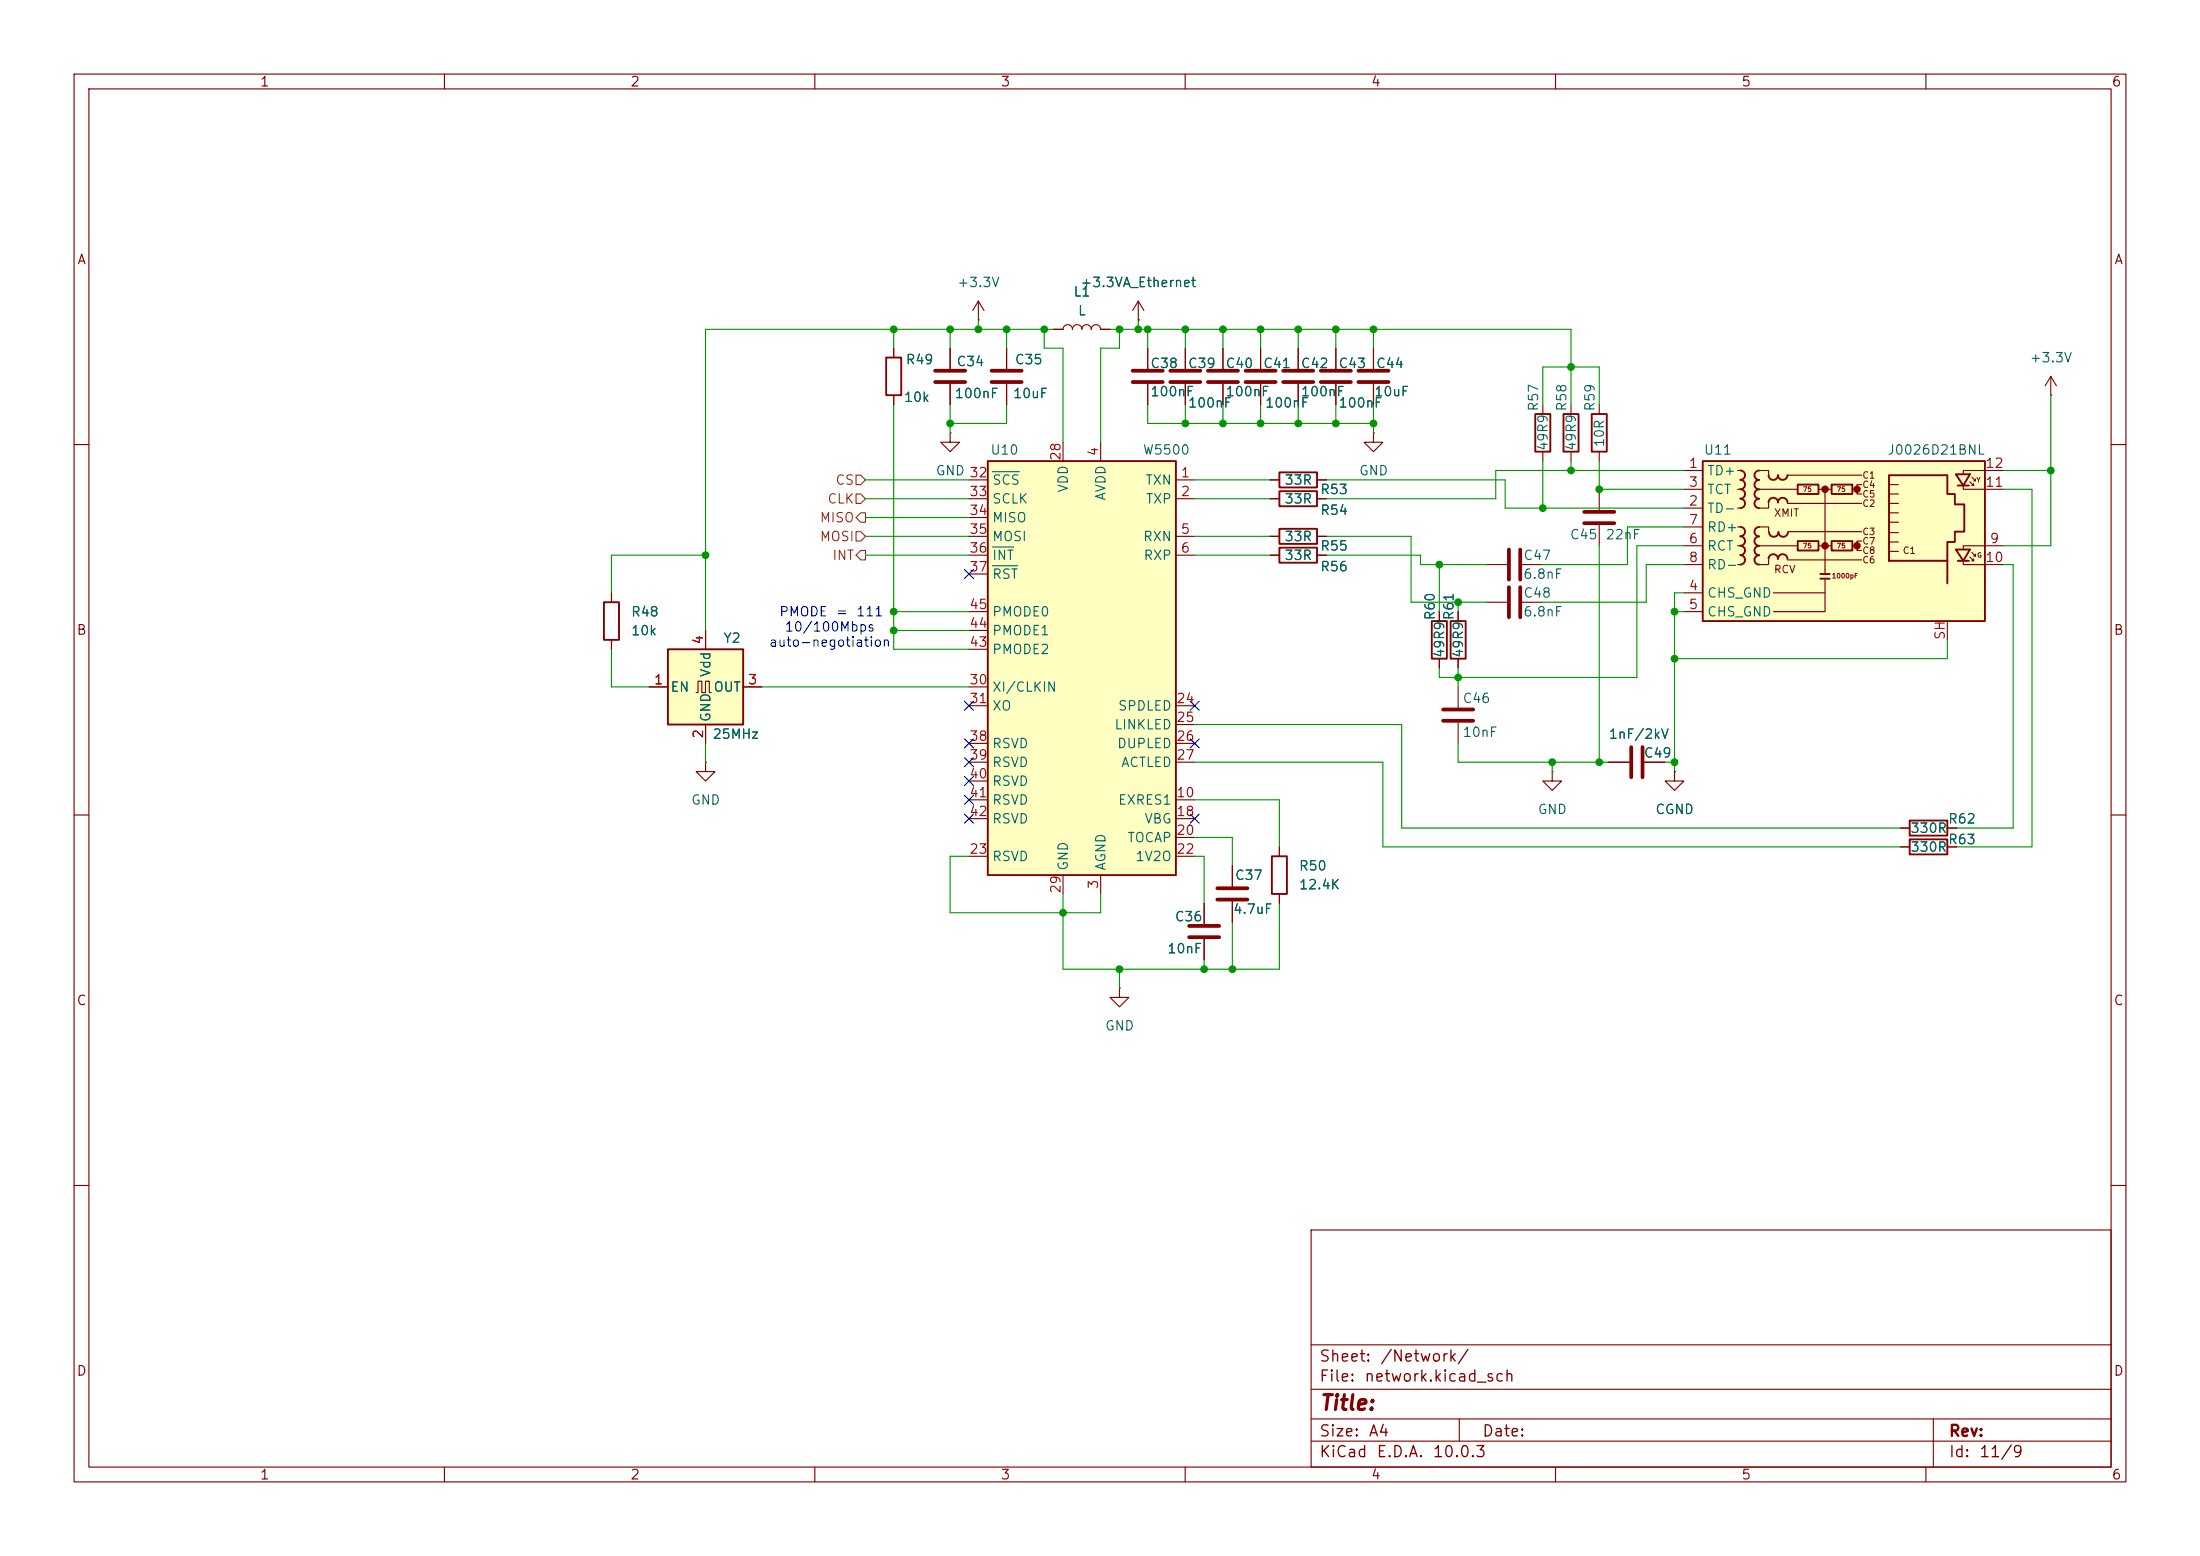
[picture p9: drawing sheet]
<svg xmlns="http://www.w3.org/2000/svg" width="297mm" height="210mm" viewBox="0 0 297 210" stroke-linecap="round" stroke-linejoin="round" font-family="sans-serif">
<g fill="none" stroke="#840000" stroke-width=".15">
<path d="M10 10h277v190h-277zM12 12h273v186h-273zM60 10v2M110 10v2M160 10v2M210 10v2M260 10v2M128.3 47v2.8M128.3 51.8v2.8M170.2 47v2.8M170.2 51.8v2.8M175.3 47v2.8"/>
<path d="M175.3 51.8v2.8M180.3 47v2.8M180.3 51.8v2.8M10 60h2M171.4 67.3h1.3M171.4 64.8h1.3M171.4 72.4h1.3M177.8 67.3h1.3M177.8 64.8h1.3M177.8 72.4h1.3M285 60h2M10 110h2"/>
<path d="M285 110h2M10 160h2M177 166h108v32h-108zM285 160h2M60 198v2M110 198v2M160 198v2M177 194.5h108M177 191.5h108M177 187.5h108M177 181.5h108M197 191.5v3"/>
<path d="M210 198v2M260 198v2M261 191.5v6.5"/>
</g>
<path d="M126.2 50h4.1M126.2 51.6h4.1M168.1 50h4.1M168.1 51.6h4.1M173.2 50h4.1M173.2 51.6h4.1M178.3 50h4.1M178.3 51.6h4.1" fill="none" stroke="#840000" stroke-width=".51"/>
<path d="M172.7 66.3h5.1v2h-5.1zM172.7 63.8h5.1v2h-5.1zM172.7 71.4h5.1v2h-5.1z" fill="none" stroke="#840000" stroke-width=".25"/>
<path d="M133.3 62.2h25.4v55.9h-25.4z" fill="#ffffc2"/>
<path d="M119.6 48.3h2.1v5h-2.1zM133.3 62.2h25.4v55.9h-25.4zM172.7 73.9h5.1v2h-5.1zM81.5 81.3h2.1v5.1h-2.1z" fill="none" stroke="#840000" stroke-width=".25"/>
<g fill="none" stroke="#840000" stroke-width=".15">
<path d="M120.6 47v1.3M120.6 53.3v1.3M128.3 58.4v1.3h1.2l-1.2 1.3-1.3-1.3h1.3M128.3 58.4h.1M132.1 43.2h.1M132.1 40.6l-.8 1.3M132.1 40.6l.7 1.3M132.1 40.6v2.6M135.9 47v2.8M135.9 51.8v2.8M142.2 44.5h1.3a.64 .64 0 0 1 .6-.7 .64 .64 0 0 1 .7 .7 .64 .64 0 0 1 .6-.7 .64 .64 0 0 1 .6 .7 .64 .64 0 0 1 .7-.7 .64 .64 0 0 1 .6 .7 .64 .64 0 0 1 .7-.7 .64 .64 0 0 1 .6 .7h1.3M143.5 59.7v2.5"/>
<path d="M148.6 59.7v2.5M153.7 43.2h.1M153.7 40.6l-.8 1.3M153.7 40.6l.7 1.3M153.7 40.6v2.6M130.8 64.8h2.5M130.8 67.3h2.5M130.8 72.4h2.5M130.8 74.9h2.5M130.8 69.9h2.5M130.8 77.5h2.5M158.7 64.8h2.6"/>
<path d="M158.7 67.3h2.6M158.7 72.4h2.6M158.7 74.9h2.6M171.4 74.9h1.3M177.8 74.9h1.3M82.5 80v1.3M82.5 86.4v1.2M130.8 95.3h2.5M130.8 92.7h2.5M130.8 87.6h2.5M130.8 85.1h2.5M130.8 82.6h2.5"/>
<path d="M158.7 95.3h2.6M158.7 97.8h2.6M130.8 108h2.5M130.8 110.5h2.5M130.8 115.6h2.5M130.8 100.3h2.5M130.8 102.9h2.5M130.8 105.4h2.5M143.5 118.1v2.6M148.6 118.1v2.6M158.7 108h2.6M158.7 110.5h2.6"/>
<path d="M158.7 113h2.6M158.7 115.6h2.6M158.7 100.3h2.6M158.7 102.9h2.6"/>
</g>
<path d="M134 63.7h3.6M134 73.8h2.8M134 76.4h3.4" fill="none" stroke="#006464" stroke-width=".15"/>
<path d="M133.9 50h4M133.9 51.6h4" fill="none" stroke="#840000" stroke-width=".51"/>
<path d="M90.2 87.6h10.1v10.2h-10.1z" fill="#ffffc2"/>
<path d="M207.3 55.9h2v5.1h-2zM214.9 55.9h2v5.1h-2zM90.2 87.6h10.1v10.2h-10.1zM257.8 113.3h5.1v2h-5.1zM257.8 110.7h5.1v2.1h-5.1z" fill="none" stroke="#840000" stroke-width=".25"/>
<g fill="none" stroke="#840000" stroke-width=".15">
<path d="M185.4 58.4v1.3h1.3l-1.3 1.3-1.3-1.3h1.3M185.4 58.4h.1M185.4 47v2.8M185.4 51.8v2.8M208.3 54.6v1.3M215.9 54.6v1.3M276.9 53.3h.1M276.9 50.8l-.8 1.3M276.9 50.8l.7 1.3M276.9 50.8v2.5M200.7 76.2h2.8M205.5 76.2h2.8"/>
<path d="M208.3 61v1.2M215.9 61v1.2M87.6 92.7h2.6M94 93.5h.2v-1.6h.5v1.6h.5v-1.6h.6v1.6h.2M95.2 85.1v2.5M95.2 97.8v2.5M100.3 92.7h2.6M95.2 102.9v1.2h1.3l-1.3 1.3-1.2-1.3h1.2M95.2 102.9h.1M256.5 114.3h1.3M256.5 111.8h1.3M262.9 114.3h1.3"/>
<path d="M262.9 111.8h1.3M162.6 121.9v2.8M162.6 126.7v2.8"/>
</g>
<path d="M183.4 50h4.1M183.4 51.6h4.1M203.7 74.2v4M205.2 74.2v4M160.5 125h4.1M160.5 126.5h4.1" fill="none" stroke="#840000" stroke-width=".51"/>
<path d="M229.9 62.2h38.1v21.6h-38.1z" fill="#ffffc2"/>
<g fill="none" stroke="#840000" stroke-width=".25">
<path d="M211.1 55.9h2v5.1h-2zM229.9 62.2h38.1v21.6h-38.1zM234.9 71.1a.63 .63 0 0 1 .7 .7 .63 .63 0 0 1-.7 .6M235 63.5a.63 .63 0 0 1 .6 .6 .63 .63 0 0 1-.6 .7 .64 .64 0 0 1 .6 .6 .64 .64 0 0 1-.6 .6M235 72.4a.63 .63 0 0 1 .6 .6 .63 .63 0 0 1-.6 .7M235 73.7a.63 .63 0 0 1 .6 .6 .63 .63 0 0 1-.6 .6 .64 .64 0 0 1 .6 .7 .64 .64 0 0 1-.6 .6M235 66a.63 .63 0 0 1 .6 .7 .63 .63 0 0 1-.6 .6 .64 .64 0 0 1 .6 .6 .64 .64 0 0 1-.6 .7M237.5 63.5a.63 .63 0 0 0-.6 .6 .63 .63 0 0 0 .6 .7 .64 .64 0 0 0-.6 .6 .64 .64 0 0 0 .6 .6 .64 .64 0 0 0-.6 .7 .64 .64 0 0 0 .6 .6M237.5 71.1a.63 .63 0 0 0-.6 .7 .63 .63 0 0 0 .6 .6 .64 .64 0 0 0-.6 .6 .64 .64 0 0 0 .6 .7 .64 .64 0 0 0-.6 .6 .64 .64 0 0 0 .6 .6 .64 .64 0 0 0-.6 .7 .64 .64 0 0 0 .6 .6M237.5 67.3a.63 .63 0 0 0-.6 .6 .63 .63 0 0 0 .6 .7M241.3 64.1a.64 .64 0 0 1-.6 .7 .64 .64 0 0 1-.7-.7 .64 .64 0 0 1-.6 .7 .64 .64 0 0 1-.6-.7M241.3 67.8a.64 .64 0 0 0-.6-.6 .64 .64 0 0 0-.7 .6 .64 .64 0 0 0-.6-.6 .64 .64 0 0 0-.6 .6"/>
<path d="M241.3 75.4a.64 .64 0 0 0-.6-.6 .64 .64 0 0 0-.7 .6 .64 .64 0 0 0-.6-.6 .64 .64 0 0 0-.6 .6M241.4 71.8a.64 .64 0 0 1-.7 .7 .64 .64 0 0 1-.6-.7 .64 .64 0 0 1-.6 .7 .64 .64 0 0 1-.7-.7M242.7 65.4h2.8v1.3h-2.8zM242.7 73h2.8v1.3h-2.8zM245.7 77.5h1.3M245.7 78.1h1.3M247.3 65.4h2.8v1.3h-2.8zM247.3 73h2.8v1.3h-2.8zM255 64.1h7.9v2.6h1v1.4h1.3v3.7h-1.3v1.4h-1v2.5h-7.9zM262.9 75.7v3M264 64h1.9l-.9 1.5zM264 74.2h1.9l-.9 1.5z"/>
<path d="M264.3 65.5h1.5M264.3 75.7h1.5M193.3 83.8h2v5.1h-2zM195.8 83.8h2.1v5.1h-2.1zM171.7 115.6h2v5.1h-2z"/>
</g>
<g fill="#840000" stroke="#840000" stroke-width=".51">
<circle cx="246.4" cy="66" r=".25"/>
<circle cx="246.4" cy="73.7" r=".25"/>
<circle cx="250.7" cy="66" r=".25"/>
<circle cx="250.7" cy="73.7" r=".25"/>
</g>
<g fill="none" stroke="#840000" stroke-width=".15">
<path d="M120.6 47v1.3M120.6 53.3v1.3M128.3 47v2.8M128.3 51.8v2.8M135.9 47v2.8M135.9 51.8v2.8M142.2 44.5h1.3M148.6 44.5h1.3M153.7 43.2h.1M154.9 47v2.8M154.9 51.8v2.8M160 47v2.8"/>
<path d="M160 51.8v2.8M165.1 47v2.8M165.1 51.8v2.8M170.2 47v2.8M170.2 51.8v2.8M175.3 47v2.8M175.3 51.8v2.8M180.3 47v2.8M180.3 51.8v2.8M185.4 47v2.8M185.4 51.8v2.8M212.1 54.6v1.3"/>
<path d="M171.4 72.4h1.3M171.4 64.8h1.3M171.4 67.3h1.3M171.4 74.9h1.3M177.8 72.4h1.3M177.8 64.8h1.3M177.8 67.3h1.3M177.8 74.9h1.3M212.1 61v1.2M215.9 66v2.8M215.9 70.9v2.8M227.3 66h2.6"/>
<path d="M227.3 73.7h2.6M227.3 63.5h2.6M227.3 68.6h2.6M227.3 71.1h2.6M227.3 76.2h2.6M234.6 66h.3M234.6 73.7h.3M234.6 63.5h.3M234.6 68.6h.3M234.6 71.1h.3M234.6 76.2h.3M237.5 63.5h1.3v.6"/>
<path d="M237.5 71.1h1.3v.7M237.5 66h5.2M237.5 73.7h5.1M238.8 67.9v.7h-1.3M238.8 75.6v.6h-1.3M241.3 64.1h10M241.3 67.9h10M241.3 75.6h10M241.4 71.8h9.9M245.5 66h1.8M245.5 73.7h1.8M246.4 78.1v4.5h-7"/>
<path d="M246.4 66v11.5M250.2 66h.5M250.2 73.7h.5M251.3 65.4h-.6v1.3h.6M251.3 73h-.6v1.3h.6M255 67.9h1.3M255 69.2h1.3M255 70.5h1.3M255 71.9h1.3M255 73.2h1.3M255 65.4h1.3M255 66.7h1.3"/>
<path d="M255 74.4h1.3M265 65.5v.5h5.5M265 75.7v.5h5.5M265.9 65l.5 .5h-.2M265.9 75.2l.5 .5h-.2M266.2 64.4l.5 .5h-.3M266.2 74.5l.5 .6h-.3M266.4 65.3v.2M266.4 75.4v.3M266.7 64.6v.3M266.7 74.8v.3M270.5 63.5h-5.5v.5"/>
<path d="M270.5 73.7h-5.5v.5M82.5 80v1.3M82.5 86.4v1.2M87.6 92.7h2.6M95.2 85.1v2.5M95.2 97.8v2.5M100.3 92.7h2.6M194.3 82.6v1.2M194.3 88.9v1.3M196.8 82.6v1.2M196.8 88.9v1.3M196.8 92.7v2.8"/>
<path d="M196.8 97.5v2.8M200.7 81.3h2.8M205.5 81.3h2.8M227.3 80h2.6M227.3 82.6h2.6M239.4 80h7M262.9 83.8v2.6M166.4 116.8v2.8M172.7 114.3v1.3M209.5 104.1v1.3h1.3l-1.3 1.3-1.2-1.3h1.2M209.5 104.1h.1M217.2 102.9h2.8"/>
<path d="M222 102.9h2.8M226.1 104.1v1.3h1.2l-1.2 1.3-1.3-1.3h1.3M226.1 104.1h.1M256.5 111.8h1.3M256.5 114.3h1.3M262.9 111.8h1.3M262.9 114.3h1.3M151.1 133.4v1.2h1.3l-1.3 1.3-1.2-1.3h1.2M151.1 133.4h.1M162.6 121.9v2.8M162.6 126.7v2.8M166.4 121.7v2.8"/>
<path d="M172.7 120.7v1.2"/>
</g>
<g fill="none" stroke="#840000" stroke-width=".51">
<path d="M152.9 50h4.1M152.9 51.6h4.1M158 50h4.1M158 51.6h4.1M163.1 50h4M163.1 51.6h4M203.7 79.2v4.1M205.2 79.2v4.1M213.9 69.1h4M213.9 70.6h4M194.8 95.8h4.1M194.8 97.3h4.1"/>
<path d="M164.3 119.9h4.1M220.2 100.8v4.1M221.7 100.8v4.1M164.3 121.4h4.1"/>
</g>
<path d="M115.6 64.1h.6l.6 .7-.6 .6h-.6zM115.6 66.7h.6l.6 .6-.6 .6h-.6zM115.6 71.8h.6l.6 .6-.6 .6h-.6zM116.2 69.2h.6v1.3h-.6l-.6-.6zM116.2 74.3h.6v1.3h-.6l-.6-.7z" fill="none" stroke="#725600" stroke-width=".15"/>
<g fill="none" stroke="#009600" stroke-width=".15">
<path d="M120.6 44.5v2.5M120.6 54.6v33h10.2M128.3 44.5v2.5M128.3 54.6v3.8M132.1 43.2v1.3M135.9 44.5v2.5M135.9 54.6v2.6h-7.6M141 44.5v2.5h2.5v12.7M142.2 44.5h-47v40.6M149.9 44.5h62.2v10.1M151.1 44.5v2.5h-2.5v12.7M153.7 43.2v1.3"/>
<path d="M154.9 44.5v2.5M154.9 54.6v2.6h30.5M160 44.5v2.5M160 54.6v2.6M165.1 44.5v2.5M165.1 54.6v2.6M170.2 44.5v2.5M170.2 54.6v2.6M175.3 44.5v2.5M175.3 54.6v2.6M180.3 44.5v2.5M180.3 54.6v2.6"/>
<path d="M185.4 44.5v2.5M185.4 54.6v3.8M208.3 54.6v-5.1h7.6v5.1M276.9 53.3v20.4h-6.4M95.2 74.9h-12.7v5.1M116.8 64.8h14M116.8 72.4h14M116.8 74.9h14M116.8 67.3h14M116.8 69.9h14M161.3 64.8h10.1M161.3 72.4h10.1"/>
<path d="M161.3 74.9h10.1M161.3 67.3h10.1M179.1 64.8h24.1v3.8h24.1M179.1 72.4h11.4v8.9h10.2M179.1 74.9h12.7v1.3h8.9M194.3 76.2v6.4M208.3 62.2v6.4M212.1 62.2v1.3M215.9 62.2v3.8h11.4M215.9 73.7v29.2M227.3 73.7h-6.3v17.7h-26.7v-1.2M227.3 63.5h-25.4v3.8h-22.8"/>
<path d="M227.3 76.2h-5.1v5.1h-13.9M227.3 71.1h-7.6v5.1h-11.4M270.5 66h3.8v48.3h-10.1M270.5 76.2h1.3v35.6h-7.6M270.5 63.5h6.4M82.5 87.6v5.1h5.1M102.9 92.7h27.9M120.6 82.6h10.2M120.6 85.1h10.2M161.3 97.8h27.9v14h67.3M196.8 81.3v1.3M196.8 90.2v2.5"/>
<path d="M226.1 82.6h1.2M227.3 80h-1.2v24.1M262.9 86.4v2.5h-36.8M95.2 100.3v2.6M130.8 115.6h-2.5v7.6h20.3v-2.5M161.3 102.9h25.4v11.4h69.8M161.3 113h5.1v3.8M161.3 115.6h1.3v6.3M161.3 108h11.4v6.3M196.8 100.3v2.6h20.4M209.5 102.9v1.2M224.8 102.9h1.3"/>
<path d="M143.5 120.7v10.1h29.2v-8.9M151.1 130.8v2.6M162.6 129.5v1.3M166.4 124.5v6.3"/>
</g>
<g fill="none" stroke="#000084" stroke-width=".15">
<path d="M130.2 76.9l1.2 1.2M131.4 76.9l-1.2 1.2M130.2 94.6l1.2 1.3M130.2 99.7l1.2 1.2M131.4 94.6l-1.2 1.3M131.4 99.7l-1.2 1.2M160.7 94.6l1.2 1.3M160.7 99.7l1.2 1.2M161.9 94.6l-1.2 1.3M161.9 99.7l-1.2 1.2M130.2 104.8l1.2 1.2M130.2 107.3l1.2 1.3"/>
<path d="M130.2 102.3l1.2 1.2M130.2 109.9l1.2 1.2M131.4 104.8l-1.2 1.2M131.4 107.3l-1.2 1.3M131.4 102.3l-1.2 1.2M131.4 109.9l-1.2 1.2M160.7 109.9l1.2 1.2M161.9 109.9l-1.2 1.2"/>
</g>
<g fill="#009600" stroke="#009600" stroke-width=".14">
<circle cx="160" cy="44.5" r=".46"/>
<circle cx="154.9" cy="44.5" r=".46"/>
<circle cx="153.7" cy="44.5" r=".46"/>
<circle cx="151.1" cy="44.5" r=".46"/>
<circle cx="151.1" cy="130.8" r=".46"/>
<circle cx="162.6" cy="130.8" r=".46"/>
<circle cx="143.5" cy="123.2" r=".46"/>
<circle cx="166.4" cy="130.8" r=".46"/>
<circle cx="132.1" cy="44.5" r=".46"/>
<circle cx="128.3" cy="44.5" r=".46"/>
<circle cx="120.6" cy="85.1" r=".46"/>
<circle cx="95.2" cy="74.9" r=".46"/>
<circle cx="120.6" cy="44.5" r=".46"/>
<circle cx="160" cy="57.2" r=".46"/>
<circle cx="128.3" cy="57.2" r=".46"/>
<circle cx="135.9" cy="44.5" r=".46"/>
<circle cx="141" cy="44.5" r=".46"/>
<circle cx="120.6" cy="82.6" r=".46"/>
<circle cx="165.1" cy="57.2" r=".46"/>
<circle cx="165.1" cy="44.5" r=".46"/>
<circle cx="175.3" cy="44.5" r=".46"/>
<circle cx="170.2" cy="44.5" r=".46"/>
<circle cx="180.3" cy="44.5" r=".46"/>
<circle cx="170.2" cy="57.2" r=".46"/>
<circle cx="185.4" cy="57.2" r=".46"/>
<circle cx="180.3" cy="57.2" r=".46"/>
<circle cx="175.3" cy="57.2" r=".46"/>
<circle cx="226.1" cy="102.9" r=".46"/>
<circle cx="209.5" cy="102.9" r=".46"/>
<circle cx="215.9" cy="102.9" r=".46"/>
<circle cx="196.8" cy="91.4" r=".46"/>
<circle cx="226.1" cy="82.6" r=".46"/>
<circle cx="226.1" cy="88.9" r=".46"/>
<circle cx="212.1" cy="49.5" r=".46"/>
<circle cx="208.3" cy="68.6" r=".46"/>
<circle cx="212.1" cy="63.5" r=".46"/>
<circle cx="215.9" cy="66" r=".46"/>
<circle cx="276.9" cy="63.5" r=".46"/>
<circle cx="196.8" cy="81.3" r=".46"/>
<circle cx="194.3" cy="76.2" r=".46"/>
<circle cx="185.4" cy="44.5" r=".46"/>
</g>
<text font-size="2" fill="#840000" x="178" y="190.8">Title:</text>
<g font-size="1.5" fill="#840000">
<text x="178" y="184.2">Sheet:</text>
<text x="186.2" y="184.2">/Network/</text>
<text x="178" y="186.9">File:</text>
<text x="184.1" y="186.9">network.kicad_sch</text>
<text x="178" y="197.1">KiCad</text>
<text x="178" y="194.3">Size:</text>
<text x="184.7" y="194.3">A4</text>
<text x="185.7" y="197.1">E.D.A.</text>
<text x="193.3" y="197.1">10.0.3</text>
<text x="200" y="194.3">Date:</text>
<text x="263" y="194.3">Rev:</text>
<text x="263" y="197.1">Id:</text>
<text x="267.1" y="197.1">11/9</text>
</g>
<g font-size="1.3" fill="#840000">
<text x="35" y="12">1</text>
<text x="85" y="12">2</text>
<text x="135" y="12">3</text>
<text x="185" y="12">4</text>
<text x="235" y="12">5</text>
<text x="285" y="12">6</text>
<text x="10.3" y="36">A</text>
<text x="285.3" y="36">A</text>
<text x="10.3" y="86">B</text>
<text x="285.3" y="86">B</text>
<text x="10.3" y="136">C</text>
<text x="285.3" y="136">C</text>
<text x="10.3" y="186">D</text>
<text x="285.3" y="186">D</text>
<text x="35" y="200">1</text>
<text x="85" y="200">2</text>
<text x="135" y="200">3</text>
<text x="185" y="200">4</text>
<text x="235" y="200">5</text>
<text x="285" y="200">6</text>
</g>
<g font-size="1.3" fill="#006464">
<text x="129.1" y="39.1">+3.3V</text>
<text x="144.8" y="40.3">L1</text>
<text x="145.8" y="39.1">+3.3VA_Ethernet</text>
<text x="145.4" y="42.9">L</text>
<text x="122.2" y="49.5">R49</text>
<text x="129" y="49.7">C34</text>
<text x="136.9" y="49.5">C35</text>
<text x="155.2" y="53.8">100nF</text>
<text x="155.2" y="50">C38</text>
<text x="160.3" y="50">C39</text>
<text x="165.4" y="53.8">100nF</text>
<text x="165.4" y="50">C40</text>
<text x="170.4" y="50">C41</text>
<text x="175.5" y="53.8">100nF</text>
<text x="175.5" y="50">C42</text>
<text x="180.6" y="50">C43</text>
<text x="185.4" y="53.8">10uF</text>
<text x="185.7" y="50">C44</text>
<text x="273.9" y="49.2">+3.3V</text>
<text x="121.9" y="54.6">10k</text>
<text x="128.8" y="54.1">100nF</text>
<text x="136.7" y="54.1">10uF</text>
<text x="160.3" y="55.3">100nF</text>
<text x="170.7" y="55.3">100nF</text>
<text x="180.6" y="55.3">100nF</text>
<text x="208" y="55.6" transform="rotate(-90 208 55.6)">R57</text>
<text x="211.8" y="55.6" transform="rotate(-90 211.8 55.6)">R58</text>
<text x="215.6" y="55.6" transform="rotate(-90 215.6 55.6)">R59</text>
<text x="126.2" y="64.5">GND 32</text>
<text x="133.6" y="61.7">U10</text>
<text x="133.9" y="65.7">SCS</text>
<text x="154.2" y="61.7">W5500</text>
<text x="154.5" y="65.7">TXN</text>
<text x="173.3" y="65.7">33R</text>
<text x="183.4" y="64.5">GND</text>
<text x="209.3" y="61" transform="rotate(-90 209.3 61)">49R9</text>
<text x="213.1" y="61" transform="rotate(-90 213.1 61)">49R9</text>
<text x="216.9" y="60.4" transform="rotate(-90 216.9 60.4)">10R</text>
<text x="229.9" y="61.7">U11</text>
<text x="230.4" y="64.5">TD+</text>
<text x="254.7" y="61.7">J0026D21BNL</text>
<text x="133.9" y="68.3">SCLK</text>
<text x="133.9" y="70.8">MISO</text>
<text x="144.5" y="66.6" transform="rotate(-90 144.5 66.6)">VDD</text>
<text x="149.6" y="67.7" transform="rotate(-90 149.6 67.7)">AVDD</text>
<text x="154.6" y="68.3">TXP</text>
<text x="173.3" y="68.3">33R</text>
<text x="178.1" y="69.8">R54</text>
<text x="178.1" y="67">R53</text>
<text x="230.4" y="69.6">TD-</text>
<text x="230.4" y="67">TCT</text>
<text x="133.9" y="73.4">MOSI</text>
<text x="133.9" y="75.9">INT</text>
<text x="154.2" y="73.4">RXN</text>
<text x="154.3" y="75.9">RXP</text>
<text x="173.3" y="73.4">33R</text>
<text x="173.3" y="75.9">33R</text>
<text x="178.1" y="74.6">R55</text>
<text x="178.1" y="77.4">R56</text>
<text x="205.6" y="75.9">C47</text>
<text x="211.8" y="73.1">C45</text>
<text x="216.7" y="73.1">22nF</text>
<text x="230.4" y="74.6">RCT</text>
<text x="230.4" y="72.1">RD+</text>
<text x="230.4" y="77.2">RD-</text>
<text x="85.1" y="83.5">R48</text>
<text x="133.9" y="78.4">RST</text>
<text x="133.9" y="83.5">PMODE0</text>
<text x="194" y="83.8" transform="rotate(-90 194 83.8)">R60</text>
<text x="196.6" y="83.8" transform="rotate(-90 196.6 83.8)">R61</text>
<text x="205.5" y="78.4">6.8nF</text>
<text x="205.5" y="83.5">6.8nF</text>
<text x="205.6" y="81">C48</text>
<text x="230.4" y="81">CHS_GND</text>
<text x="230.4" y="83.5">CHS_GND</text>
<text x="85.1" y="86.1">10k</text>
<text x="97.6" y="87.1">Y2</text>
<text x="133.9" y="88.6">PMODE2</text>
<text x="133.9" y="86.1">PMODE1</text>
<text x="195.3" y="88.9" transform="rotate(-90 195.3 88.9)">49R9</text>
<text x="197.8" y="88.9" transform="rotate(-90 197.8 88.9)">49R9</text>
<text x="90.4" y="93.7">EN</text>
<text x="96.2" y="91.5" transform="rotate(-90 96.2 91.5)">Vdd</text>
<text x="96.2" y="93.7">OUT</text>
<text x="133.9" y="93.7">XI/CLKIN</text>
<text x="197.4" y="95.2">C46</text>
<text x="96.1" y="100">25MHz</text>
<text x="96.2" y="97.5" transform="rotate(-90 96.2 97.5)">GND</text>
<text x="133.9" y="96.2">XO</text>
<text x="133.9" y="101.3">RSVD</text>
<text x="150.4" y="98.8">LINKLED</text>
<text x="150.7" y="101.3">DUPLED</text>
<text x="150.8" y="96.2">SPDLED</text>
<text x="197.4" y="99.8">10nF</text>
<text x="217.1" y="100">1nF/2kV</text>
<text x="133.9" y="103.8">RSVD</text>
<text x="133.9" y="106.4">RSVD</text>
<text x="151.3" y="103.8">ACTLED</text>
<text x="221.8" y="102.6">C49</text>
<text x="93.2" y="108.9">GND</text>
<text x="133.9" y="108.9">RSVD</text>
<text x="133.9" y="111.5">RSVD</text>
<text x="150.8" y="108.9">EXRES1</text>
<text x="154.4" y="111.5">VBG</text>
<text x="207.5" y="110.2">GND</text>
<text x="223.4" y="110.2">CGND</text>
<text x="257.8" y="112.7">330R</text>
<text x="262.9" y="111.5">R62</text>
<text x="133.9" y="116.5">RSVD</text>
<text x="144.5" y="117.6" transform="rotate(-90 144.5 117.6)">GND</text>
<text x="149.6" y="117.6" transform="rotate(-90 149.6 117.6)">AGND</text>
<text x="152.1" y="114">TOCAP</text>
<text x="153.2" y="116.5">1V2O</text>
<text x="166.6" y="119.1">C37</text>
<text x="175.3" y="117.8">R50</text>
<text x="257.8" y="115.3">330R</text>
<text x="262.9" y="114.3">R63</text>
<text x="158.5" y="124.7">C36</text>
<text x="166.4" y="123.7">4.7uF</text>
<text x="175.3" y="120.4">12.4K</text>
<text x="157.5" y="129">10nF</text>
<text x="149.1" y="139.4">GND</text>
</g>
<g font-size="1.3" fill="#725600">
<text x="112.7" y="65.7">CS</text>
<text x="110.6" y="70.8">MISO</text>
<text x="111.6" y="68.3">CLK</text>
<text x="110.6" y="73.4">MOSI</text>
<text x="112.3" y="75.9">INT</text>
</g>
<g font-size="1.3" fill="#a90000">
<text x="143.5" y="62.3" transform="rotate(-90 143.5 62.3)">28</text>
<text x="148.6" y="61.7" transform="rotate(-90 148.6 61.7)">4</text>
<text x="159.3" y="64.7">1</text>
<text x="227.9" y="63.5">1</text>
<text x="267.9" y="63.5">12</text>
<text x="130.8" y="67.3">33</text>
<text x="130.8" y="69.8">34</text>
<text x="159.3" y="67.3">2</text>
<text x="227.9" y="68.6">2</text>
<text x="227.9" y="66">3</text>
<text x="227.9" y="71.1">7</text>
<text x="267.9" y="66">11</text>
<text x="130.8" y="72.4">35</text>
<text x="130.8" y="74.9">36</text>
<text x="130.8" y="77.4">37</text>
<text x="159.3" y="72.4">5</text>
<text x="159.3" y="74.9">6</text>
<text x="227.9" y="73.6">6</text>
<text x="227.9" y="76.2">8</text>
<text x="267.9" y="76.2">10</text>
<text x="268.5" y="73.6">9</text>
<text x="130.8" y="82.5">45</text>
<text x="227.9" y="80">4</text>
<text x="227.9" y="82.5">5</text>
<text x="95.2" y="87.1" transform="rotate(-90 95.2 87.1)">4</text>
<text x="130.8" y="87.6">43</text>
<text x="130.8" y="85.1">44</text>
<text x="262.9" y="86.5" transform="rotate(-90 262.9 86.5)">SH</text>
<text x="88.2" y="92.7">1</text>
<text x="100.9" y="92.7">3</text>
<text x="130.8" y="92.7">30</text>
<text x="130.8" y="95.2">31</text>
<text x="158.7" y="95.2">24</text>
<text x="95.2" y="99.8" transform="rotate(-90 95.2 99.8)">2</text>
<text x="130.8" y="100.3">38</text>
<text x="158.7" y="97.8">25</text>
<text x="158.7" y="100.3">26</text>
<text x="130.8" y="102.8">39</text>
<text x="130.8" y="105.4">40</text>
<text x="130.8" y="107.9">41</text>
<text x="158.7" y="107.9">10</text>
<text x="158.7" y="102.8">27</text>
<text x="130.8" y="110.5">42</text>
<text x="158.7" y="110.5">18</text>
<text x="158.7" y="113">20</text>
<text x="130.8" y="115.5">23</text>
<text x="158.7" y="115.5">22</text>
<text x="143.5" y="120.7" transform="rotate(-90 143.5 120.7)">29</text>
<text x="148.6" y="120.1" transform="rotate(-90 148.6 120.1)">3</text>
</g>
<g font-size="1.3" fill="#0000c2">
<text x="105.1" y="83.5">PMODE</text>
<text x="112.8" y="83.5">=</text>
<text x="115.5" y="83.5">111</text>
<text x="103.7" y="87.6">auto-negotiation</text>
<text x="105.8" y="85.6">10/100Mbps</text>
</g>
<g font-size="1" fill="#840000">
<text x="239.4" y="70">XMIT</text>
<text x="239.4" y="77.6">RCV</text>
</g>
<g font-size=".9" fill="#840000">
<text x="251.3" y="64.8">C1</text>
<text x="251.3" y="66.1">C4</text>
<text x="251.3" y="67.4">C5</text>
<text x="251.3" y="68.6">C2</text>
<text x="251.3" y="72.4">C3</text>
<text x="251.3" y="73.7">C7</text>
<text x="251.3" y="75">C8</text>
<text x="251.3" y="76.2">C6</text>
<text x="256.8" y="75">C1</text>
</g>
<g font-size=".6" fill="#840000">
<text x="266.8" y="65.3">Y</text>
<text x="243.3" y="66.5">75</text>
<text x="247.9" y="66.5">75</text>
<text x="243.3" y="74.1">75</text>
<text x="247.9" y="74.1">75</text>
<text x="266.9" y="75.4">G</text>
<text x="247.2" y="78.2">1000pF</text>
</g>
</svg>
